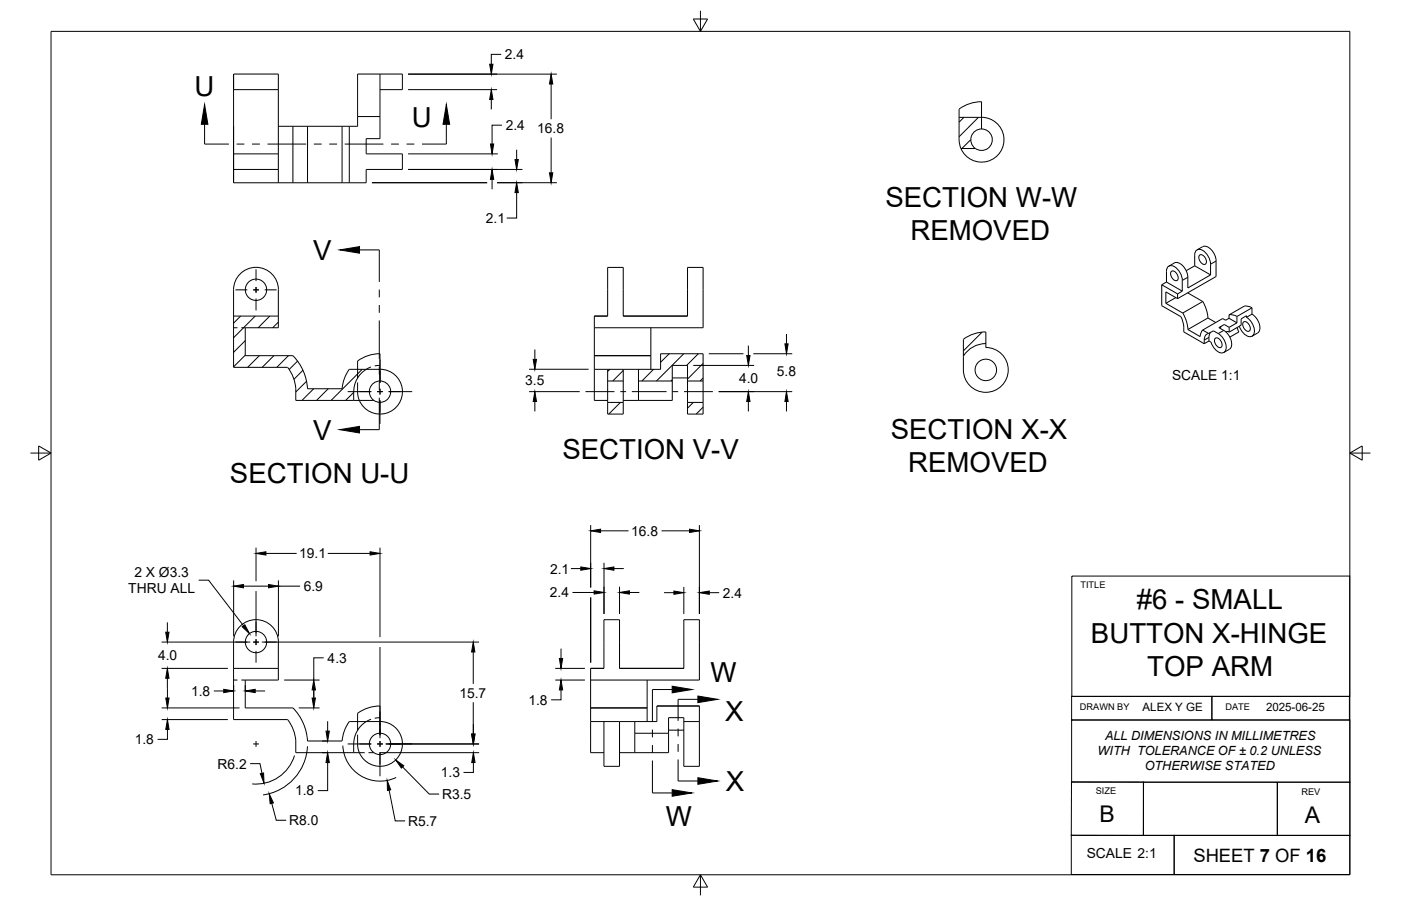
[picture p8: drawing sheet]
<svg xmlns="http://www.w3.org/2000/svg" width="432mm" height="279mm" viewBox="0 0 432 279" stroke-linecap="round" stroke-linejoin="round" font-family="sans-serif">
<!-- layer: Hidden -->
<g fill="none" stroke="#000" stroke-width=".31">
<path d="M72 101.1h1.2M74.4 101.1h1.2M110.2 117.9a12.9 12.9 0 0 0 .3 5l.3 .6M110.2 113.9v2.8M114.3 113.2l-1.4 .7M117.1 112.7l-1.6 .2M72 209.7h1.2M74.4 209.7h1.2M110.2 226.6a12.7 12.7 0 0 0 .3 4.9l.3 .6h1.6M110.2 222.5v2.9M113.6 232.1h1.6M114.3 221.8l-1.4 .7"/>
<path d="M117.1 221.3l-1.6 .2M117.1 222.5v1.2M117.1 224.9v1.2"/>
</g>
<!-- layer: Visible -->
<g fill="none" stroke="#000" stroke-width=".31">
<path d="M72 27.6h13.8M85.8 38.9h4.5M90.3 38.9h4.5M90.3 38.9v17.5M94.8 38.9h10.6M94.8 38.9v17.5M105.4 38.9h2.3M105.4 38.9v17.5M107.7 38.9v17.5M110.2 35.9h6.9M117.1 22.8h-6.9v16.1h-2.5M117.1 22.8h6.9v4.8h-6.9"/>
<path d="M117.1 22.8v20h-4.2v4.7h11.1v4.8h-11.1v4.1h-5.2M295.6 36.2h6.9M295.6 33.7v9.4M295.6 33.6a11.7 11.7 0 0 1 6.9-2.2v8.4M302.5 36.2a6.9 6.9 0 0 1 6.9 6.9 6.9 6.9 0 0 1-6.9 6.9 6.9 6.9 0 0 1-6.9-6.9M72 47.5h13.8M72 52.3h13.8M85.8 56.4v-33.6h-13.8v33.6h18.3M90.3 56.4h4.5M94.8 56.4h10.6M105.4 56.4h2.3M296.1 45.8h4.5"/>
<path d="M369.7 78.7a1.33 1.33 0 0 1 1.9 1l.2 .5a.92 .92 0 0 1-.7 1.4 2.19 2.19 0 0 1-1.4-2.9zM370.6 76.1l-1.7 1M370.6 76.1a3 3 0 0 1 3.5 2l.5 1.2 .2 1.2M72 97.5h13.8M85.8 89.4v11.7h-10.2v8.6h14.7M85.8 89.4a6.9 6.9 0 0 0-6.9-7 6.9 6.9 0 0 0-6.9 7v23.9h16.6M358.1 87.8l4.8 2.8M358.1 87.8v6.5l5.9 3.4M359.3 93.5l5.2 3M359.5 87v-3.4a1.62 1.62 0 0 1 1.1-1.7 1.62 1.62 0 0 1 1.9 .7l1.4 1.8a8.7 8.7 0 0 1 .5 5.4M359.5 87l-1.4 .8M359.5 87l4.9 2.8"/>
<path d="M361 83.8a1.33 1.33 0 0 1 1.9 .9l.2 .5a.92 .92 0 0 1-.7 1.4 2.19 2.19 0 0 1-1.4-2.8zM361.9 81.1a3 3 0 0 1 3.5 2l.7 1.8v3.9l7-4M361.9 81.1l-1.7 1M362.4 91.8l-3.1 1.7M362.9 92.1l-3.6-2.1v3.5M362.9 90.6v1.5M364 97.7l.7 2.1 .1 2.6 6.4 3.6M364.4 89.8l-1.5 .8M364.6 96.5l1 2.2 .5 2.9M366.1 90.3l4.6 2.7M368.2 82v-3.4a1.62 1.62 0 0 1 1.1-1.7 1.62 1.62 0 0 1 1.9 .7l1.4 1.8a8.8 8.8 0 0 1 .5 5.4M368.2 82l-2.6 1.5"/>
<path d="M368.2 82l4.9 2.8M370.7 93l-6.2 3.5M370.7 93l1 2.2 .6 2.9M372.3 98.1l2.4 1.4M372.3 98.1l-6.2 3.5M374.8 80.5v4.8l-11.9 6.8M378.8 98.1l-1.1 .7-.9-.6-6.1 3.6M378.8 97.1v1M378.8 98.1l2.4 1.5M378.8 97.1l.9-.1 1.5 .6M381.2 97.6v2M381.2 99.6l-2.4 1.3"/>
<path d="M383.2 99.4a1.33 1.33 0 0 1 1.9 .9l.2 .5a.92 .92 0 0 1-.7 1.4 2.19 2.19 0 0 1-1.4-2.8zM384.2 97.9v-.5l-1.7 .9v2l-3.7 2.1M384.2 97.9a4.6 4.6 0 0 1 2.1 5.5 1.95 1.95 0 0 1-2.9-.5l-.8-1-.6-1.3M385.9 94.9l-4.7 2.7M385.9 94.9v2M385.9 96.9l-1.7 1M385.9 94.9l-1.6-.5h-.9l-4.6 2.7M385.9 96.9a4.6 4.6 0 0 1 2 5.5l-2 1.3M88.7 113.3a12.3 12.3 0 0 1 2.5 6.6v3.6h24M90.3 109.7a15.9 15.9 0 0 1 4.5 10.2h10.6a11.9 11.9 0 0 1 2.3-6h9.4a6.9 6.9 0 0 1 5.8 10.7 6.9 6.9 0 0 1-12.1-1.1M110.2 113.9v-2.6a11.7 11.7 0 0 1 6.9-2.2v8.4M112.9 113.9a8.1 8.1 0 0 0-3.9 6.9v2.7"/>
<path d="M183.2 113.9v9.6h4.1M183.2 109.7v4.2M183.2 101.1h33.5v-18.6h-4.8v15h-19.8v-15h-4.8v15h-4.1v12.2M183.2 109.7h17.4M183.2 113.9h20.4v-4.8h13.1v8.4M187.3 117.5v6.6M187.3 113.9v3.6M187.3 117.5h4.8M192.1 117.5v6.6M192.1 113.9v3.6M196.8 117.5v6M196.8 117.5h10.4"/>
<path d="M196.8 113.9v3.6M200.6 109.7v4.2M200.6 101.1v8.6M207.2 117.5v6h-15.1M207.2 117.5v-4.8h4.7v4.8M207.2 116.5h4.7M211.9 117.5v6.6M211.9 117.5h4.8M216.7 117.5v6.6M303.8 106a8.1 8.1 0 0 0-6.9 3.8M303.8 102.4a11.7 11.7 0 0 0-6.9 2.2v9.5a6.9 6.9 0 0 0 6.9 6.9 6.9 6.9 0 0 0 6.9-6.9 6.9 6.9 0 0 0-6.9-6.9v-4.8M366.1 101.6l3.8 2.2"/>
<path d="M370.7 101.8l1.8 1M370.7 101.8l-.6 1-.2 1M372.5 102.8l1.5-.8a5.4 5.4 0 0 1 3.8 6 1.58 1.58 0 0 1-2.7 .3l-1.3-1.5-.6-1.3-.6-.3M372.5 102.8l-.7 .4-.5 .7-.1 2.1M372.6 105.2l-1.4 .8M373.1 102.5l-.5 1.1v1.6M374.5 104.4a1.33 1.33 0 0 1 1.9 .9l.2 .5a.92 .92 0 0 1-.7 1.4 2.19 2.19 0 0 1-1.4-2.8zM376.4 100.6l-.3 .7M378.8 100.9l-1.5-.8-1.6 .9a5.4 5.4 0 0 1 3.7 6.1l-.5 .6-1.7 1M378.8 100.9v1.5M378.9 102.4l-.6-.2-.4 .2M381.4 101l.5 1.4-2.9 1.6"/>
<path d="M187.3 124.1h4.8M187.3 124.1v3.6h4.8v-3.6M211.9 124.1h4.8M211.9 124.1v3.6h4.8v-3.6M85.8 198v11.7h-10.2v8.6h14.7a15.9 15.9 0 0 1 4.5 10.2h10.6M85.8 198a6.9 6.9 0 0 0-6.9-6.9 6.9 6.9 0 0 0-6.9 6.9v23.9h16.6M72 206.1h13.8M182 218.3v4.2M182 209.7h33.6v-18.6h-4.8v15h-19.9v-15h-4.8v15h-4.1v12.2M182 218.3h17.5M199.5 218.3v4.2M199.5 209.7v8.6"/>
<path d="M88.7 221.9a12.3 12.3 0 0 1 2.5 6.6v3.6h19.6M109 229.4v2.7M110.2 222.5v-2.5a11.7 11.7 0 0 1 6.9-2.3v4.8M112.9 222.5a8.1 8.1 0 0 0-3.9 6.9M117.1 222.5h-9.4a11.7 11.7 0 0 0-2.2 6M117.1 222.5a6.9 6.9 0 0 1 5.8 10.7 6.9 6.9 0 0 1-12.1-1.1M182 222.5v9.6h4.1M182 222.5h20.5v-4.8h13.1v4.8M186.1 222.5v13.8h4.8v-13.8M195.6 226.1v6M195.6 226.1h10.5M195.6 222.5v3.6"/>
<path d="M206.1 226.1v6h-15.2M206.1 225.2h4.7M210.8 222.5v13.8h4.8v-13.8M210.8 222.5h4.8M210.8 222.5v-1.2h-4.7v4.8"/>
<circle cx="302.5" cy="43.1" r="3.3"/>
<circle cx="78.9" cy="89.4" r="3.3"/>
<circle cx="303.8" cy="114.1" r="3.3"/>
<circle cx="117.1" cy="120.8" r="3.3"/>
<circle cx="78.9" cy="198" r="3.3"/>
<circle cx="117.1" cy="229.4" r="3.3"/>
</g>
<!-- layer: Sketch26 -->
<path d="M90.8 233a12.4 12.4 0 0 1-13.1 8.8M94.8 230.2a15.9 15.9 0 0 1-13.7 14.9" fill="none" stroke="#000" stroke-width=".31"/>
<!-- layer: Sketch27 -->
<path d="M105.7 229.9a11.5 11.5 0 0 0 16.4 9.9" fill="none" stroke="#000" stroke-width=".31"/>
<!-- layer: Visible Narrow -->
<path d="M366.1 85.5l-1.7 1M374.8 80.5l-1.7 1M372.6 104.1l-1.4 .8M377.2 101.9l-1.7 1" fill="none" stroke="#000" stroke-width=".31"/>
<!-- layer: Titleblock -->
<path d="M330.3 177.7h85.7v37.1h-85.7zM330.3 214.8h43.2v7.2h-43.2zM373.5 214.8h42.4v7.2h-42.4zM330.3 222h85.7v19.2h-85.7zM330.2 257.6h31.7v12.1h-31.7zM330.2 241.1l22.2 .1v16.5l-22.2-.1zM352.4 241.2h41.3v16.5h-41.3zM361.9 257.6h54.1v12.1h-54.1zM393.7 241.2h22.4v16.5h-22.4z" fill="none" stroke="#000" stroke-width=".31"/>
<!-- layer: Smart Centers -->
<g fill="none" stroke="#000" stroke-width=".31">
<path d="M72.6 89.4h3.6M78 89.4h1.8M78.9 83v3.7M78.9 88.5v1.8M78.9 92.1v3.6M81.6 89.4h3.7M117.1 110.8v7.3M117.1 119.9v1.8M107.2 120.8h7.2M116.2 120.8h1.8M117.1 123.5v7.2M119.8 120.8h7.2"/>
<path d="M180.4 120.8h9M191.2 120.8h1.8M194.7 120.8h10.7M207.2 120.8h1.8M210.8 120.8h8.9M72.6 198h3.6M78 198h1.8M78.9 191.7v3.6M78.9 197.1v1.8M81.6 198h3.7M78.9 200.7v3.7M117.1 219.5v7.2"/>
<path d="M78 229.4h1.8M78.9 228.5v1.8M107.2 229.4h7.2M116.2 229.4h1.8M117.1 228.5v1.8M117.1 232.1v7.3M119.8 229.4h7.2"/>
</g>
<!-- layer: Border -->
<path d="M15.7 9.7h400.3v260.1h-400.3zM213.7 5.9h4.4l-2.2 3.8zM215.9 3.3v6.4M9.4 139.7h6.3M11.9 137.5l3.8 2.2-3.8 2.2zM416 139.7h6.4M416 139.7l3.8-2.2v4.4zM215.9 269.8l2.2 3.8h-4.4zM215.9 269.8v6.3" fill="none" stroke="#000" stroke-width=".31"/>
<!-- layer: Hatching -->
<g fill="none" stroke="#000" stroke-width=".31">
<path d="M297.1 36.2l-1.5 1.5M301.6 36.2l-6 6M302.5 39.8h.1M299.2 43.1l-2.7 2.7M74.2 97.5l-2.2 2.1M78.7 97.5l-6.7 6.6M83.1 97.5l-3.6 3.6M85.8 99.3l-1.8 1.8M75.6 105l-3.6 3.6M75.6 109.5l-3.6 3.6M79.9 109.7l-3.6 3.6M84.4 109.7l-3.6 3.6"/>
<path d="M88.9 109.7l-3.6 3.6M91.7 111.4l-2.6 2.5M93.4 114.2l-2.8 2.8M94.5 117.6l-3.3 3.3M96.7 119.9l-3.6 3.6M101.2 119.9l-3.6 3.6M111.7 113.9l-9.7 9.6M188 113.9l-.7 .7M192.1 114.3l-3.3 3.2M197 113.9l-.2 .1M201.4 113.9l-3.6 3.6M206.2 109.1l-2.6 2.6"/>
<path d="M207.2 117.1l-.4 .4M210.7 109.1l-8.4 8.4M215.2 109.1l-3.6 3.6M216.7 112.1l-4.8 4.8M216.7 116.6l-.9 .9M302.7 102.5l-5.8 5.7M303.8 105.8l-.2 .2M109 121l-2.5 2.5M191.2 124.1l-3.6 3.6M213.7 124.1l-1.8 1.8M216.7 125.6l-2.1 2.1"/>
</g>
<!-- layer: Section Lines -->
<g fill="none" stroke="#000" stroke-width=".31">
<path d="M63.1 38.3v6.1h7.4M137.6 38.3v6.1h-7.5M72.9 44.4h2.4M77.7 44.4h2.4M82.4 44.4h12M96.7 44.4h2.4M101.5 44.4h2.4M106.3 44.4h11.9M120.5 44.4h2.4M125.3 44.4h2.4M110.8 77.1h6.1v9.8M116.9 89.3v2.4"/>
<path d="M116.9 94.1v2.4M116.9 98.8v11.9M116.9 113.1v2.4M116.9 117.9v2.3M116.9 122.6v9.9h-6.1M207.2 212.6h-6.1v10M215.1 215.7h-6.1v6.6M201.1 225v2.4M201.1 229.8v2.4M201.1 234.5v10h6.1M209 224.7v2.4M209 229.4v2.4"/>
<path d="M209 234.2v6.7h6.1"/>
</g>
<path d="M63.1 32.2l1 6.1h-2.1zM137.6 32.2l1 6.1h-2.1zM104.7 77.1l6.1-1v2zM104.7 132.5l6.1-1v2zM207.2 211.6l6.1 1-6.1 1.1zM215.1 214.7l6.1 1-6.1 1zM215.1 239.8l6.1 1.1-6.1 1zM207.2 243.5l6.1 1-6.1 1.1z" fill="#000" stroke="#000" stroke-width=".31"/>
<!-- layer: FD_Dimensions -->
<g fill="none" stroke="#000" stroke-width=".31">
<path d="M154.5 16.8h-3.1v3M125.8 22.9h45.8M125.8 27.6h27.4M151.4 30.7v3M154.7 38.6h-3v5.8M169.9 25.9v10.9M114.6 56.3h35.5M125.8 52.3h35.2M125.8 47.5h27.6M151.7 55.3v3.1M153.2 56.3h18.4M159.2 59.4v7.8h-3"/>
<path d="M159.2 46.2v3M169.9 42.4v10.9M163.1 113.9h18.3M164.8 107.8v3M213.7 112.7h18.7M218.5 109.1h10.6M230.7 106.6v3M232.2 109.1h12M242.4 103v3M163.1 120.8h15.6M164.8 123.8v3.1M221.5 120.8h22.7"/>
<path d="M230.7 123.8v3.1M242.4 123.8v3.1M61.2 178.9h3.1l10.8 14.1M72 179v17.2M78.9 168.9v10.3M82 170.7h9.4M85.8 179v17.2M101 170.7h13.1M117.1 168.9v27.6M176 175.3h3M182.1 161.9v19.3M185.1 163.7h8.6"/>
<path d="M186.2 173.6v15.7M189.2 175.3h3.1M203.9 163.7h8.6M215.6 161.9v27.4M49.8 198h27.3M51.6 191.9v3.1M75.1 180.8h7.7M78.9 182.3v13.9M80.7 198h66.9M85.8 180.8h6.7M117.1 199.5v28.1M176.4 182.7h6.7"/>
<path d="M182.1 184.2v20.1M190.9 180.9v8.4M194 182.7h3M204.7 182.8h3M210.8 181v8.3M218.6 182.8h3.1M49.8 206.1h20.4M49.8 218.3h24M51.6 209.2v3M51.6 212.2v3.1M65.9 213.1h3.1M72 211.3v1.8"/>
<path d="M75.6 211.3v1.8M78.7 213.1h3M87.6 209.7h10.9M92.1 218.3h6.4M96.7 212.2v3.6M99.8 202.9h-3.1v6.8M145.9 201.1v9.8M145.9 216.6v9.8M171.1 209.7h9.2M171.1 206.1h9.2M172.9 212.8v3h-3M172.9 200v3.1"/>
<path d="M49.8 221.9h20.4M51.6 225v3h-3M77.1 235.5h3l.7 3M99.2 228.5h1.9M99.2 232.1h1.9M101 235.2v8.6h-3.1M101 222.4v3.1M117 232.1h30.7M118.9 229.4h28.8M124.1 236.5l8.2 8.4h3M145.9 235.2v3h-3M145.9 223.3v3.1"/>
<path d="M83.8 247.7l1.4 5.3h3M119.9 243.7l1.9 9.5h3.1"/>
</g>
<g fill="#000" stroke="#000" stroke-width=".31">
<path d="M150.9 19.8h1l-.5 3.1zM151.4 27.6l.5 3.1h-1zM169.9 22.9l.5 3h-1zM151.7 52.3l.5 3h-1zM151.2 44.4h1l-.5 3.1zM158.7 49.2h1l-.5 3.1zM159.2 56.3l.5 3.1h-1zM169.4 53.3h1l-.5 3zM164.3 110.8h1.1l-.6 3.1zM230.1 109.6h1.1l-.5 3.1zM241.9 106h1l-.5 3.1zM164.8 120.8l.6 3h-1.1z"/>
<path d="M230.7 120.8l.5 3h-1.1zM242.4 120.8l.5 3h-1zM78.9 170.7l3.1-.5v1zM114.1 170.2l3 .5-3 .5zM179 174.8l3.1 .5-3.1 .6zM182.1 163.7l3-.5v1zM186.2 175.3l3-.5v1.1zM212.5 163.2l3.1 .5-3.1 .5zM51.1 195h1l-.5 3zM72 180.8l3.1-.5v1zM74.7 193.3l.8-.6 1.4 2.7zM82.8 180.3l3 .5-3 .5z"/>
<path d="M183.1 182.2l3.1 .5-3.1 .5zM190.9 182.7l3.1-.5v1zM207.7 182.3l3.1 .5-3.1 .5zM215.6 182.8l3-.5v1zM51.6 206.1l.5 3.1h-1zM51.1 215.3h1l-.5 3zM69 212.6l3 .5-3 .5zM75.6 213.1l3.1-.5v1zM96.2 215.3h1l-.5 3zM96.7 209.7l.5 3.1h-1zM145.9 198l.5 3.1h-1zM172.4 203.1h1l-.5 3z"/>
<path d="M172.9 209.7l.5 3.1h-1zM51.6 221.9l.5 3.1h-1zM80.2 238.6l1-.2 .2 3.1zM100.5 225.5h1l-.5 3zM101 232.1l.5 3.1h-1zM121.9 234.3l2.5 1.9-.7 .7zM145.4 226.4h1l-.5 3zM145.9 232.1l.5 3.1h-1zM83 244.8l1.3 2.8-1 .3zM119.3 240.7l1.1 2.9-1 .2z"/>
</g>
<g font-size="8.5">
<text x="60" y="29.6">U</text>
<text x="126.9" y="39.1">U</text>
<text x="272.9" y="63.7">SECTION W-W</text>
<text x="280.6" y="74">REMOVED</text>
<text x="96.6" y="80.1">V</text>
<text x="96.6" y="135.6">V</text>
<text x="274.6" y="135.4">SECTION X-X</text>
<text x="173.3" y="141.6">SECTION V-V</text>
<text x="70.9" y="148.8">SECTION U-U</text>
<text x="279.9" y="145.6">REMOVED</text>
<text x="350.4" y="187.9">#6 - SMALL</text>
<text x="336.3" y="198.2">BUTTON X-HINGE</text>
<text x="353.6" y="208.5">TOP ARM</text>
<text x="219" y="210.2">W</text>
<text x="223.5" y="222.5">X</text>
<text x="223.7" y="243.9">X</text>
<text x="205.2" y="254.8">W</text>
</g>
<g font-size="7.1">
<text x="338.9" y="253.6">B</text>
<text x="402.1" y="253.9">A</text>
</g>
<text font-size="5.7" x="367.8" y="265.7">SHEET 7 OF 16</text>
<g font-size="4.3">
<text x="155.6" y="18.3">2.4</text>
<text x="155.9" y="40.1">2.4</text>
<text x="165.6" y="41.1">16.8</text>
<text x="149.8" y="68.8">2.1</text>
<text x="161.9" y="118.8">3.5</text>
<text x="227.8" y="118.2">4.0</text>
<text x="239.5" y="116.1">5.8</text>
<text x="361.3" y="117.3">SCALE 1:1</text>
<text x="194.5" y="165.2">16.8</text>
<text x="92.2" y="172.2">19.1</text>
<text x="41.4" y="177.9">2 X Ø3.3</text>
<text x="169.5" y="176.9">2.1</text>
<text x="39.5" y="183">THRU ALL</text>
<text x="93.6" y="182.3">6.9</text>
<text x="169.5" y="184.2">2.4</text>
<text x="222.8" y="184.3">2.4</text>
<text x="48.7" y="203.6">4.0</text>
<text x="101" y="204.4">4.3</text>
<text x="58.9" y="214.6">1.8</text>
<text x="141.6" y="215.2">15.7</text>
<text x="162.9" y="217.3">1.8</text>
<text x="41.6" y="229.5">1.8</text>
<text x="67.1" y="237">R6.2</text>
<text x="135.9" y="239.7">1.3</text>
<text x="91" y="245.3">1.8</text>
<text x="136.3" y="246.4">R3.5</text>
<text x="89.1" y="254.4">R8.0</text>
<text x="125.8" y="254.7">R5.7</text>
<text x="334.9" y="264.7">SCALE 2:1</text>
</g>
<g font-size="3.9">
<text x="338.3" y="232.8">WITH TOLERANCE OF ± 0.2 UNLESS</text>
<text x="340.6" y="228.1">ALL DIMENSIONS IN MILLIMETRES</text>
<text x="352.8" y="237.5">OTHERWISE STATED</text>
</g>
<g font-size="3.5">
<text x="352.2" y="219.2">ALEX Y GE</text>
<text x="390.2" y="219.3">2025-06-25</text>
</g>
<g font-size="2.8">
<text x="333" y="181.5">TITLE</text>
<text x="332.8" y="219.1">DRAWN BY</text>
<text x="377.7" y="219.1">DATE</text>
<text x="337.7" y="245">SIZE</text>
<text x="401.1" y="245.1">REV</text>
</g>
</svg>
